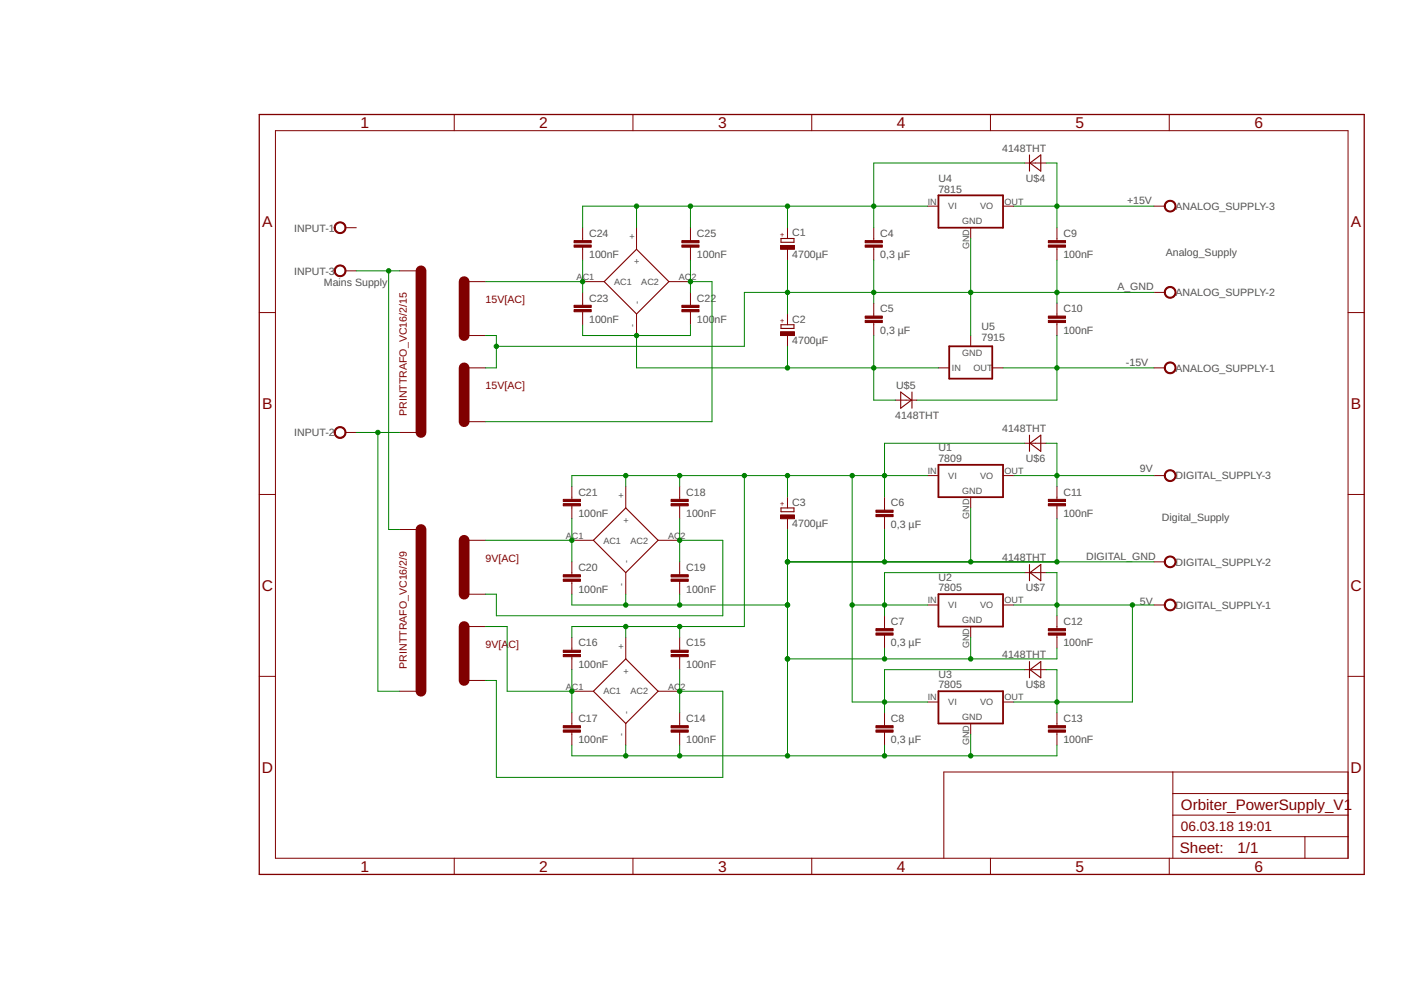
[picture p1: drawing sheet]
<svg xmlns="http://www.w3.org/2000/svg" width="297mm" height="210mm" viewBox="0 0 297 210" stroke-linecap="round" stroke-linejoin="round" font-family="sans-serif">
<g fill="none" stroke="#800000" stroke-width=".21">
<path d="M58.4 27.7h227.4v154.3h-227.4zM96.3 24.3v3.4M134.2 24.3v3.4M172.1 24.3v3.4M210 24.3v3.4M217.2 34.6h4.6M247.9 24.3v3.4M73.3 57.4h2.2M73.3 48.3h2.2M84.7 57.4h4.6M98.4 59.7h4.6M123.5 59.7h4.6"/>
<path d="M123.5 48.3v2.7M123.5 52.4v2.7M135 48.3v4.6M141.8 59.7h4.6M146.4 48.3v2.7M146.4 52.4v2.7M167 48.3v2.3M167 52.9v2.2M185.3 48.3v2.7M185.3 52.4v2.7M196.7 43.7h2.3M205.8 48.3v2.3"/>
<path d="M212.7 43.7h2.2M224.1 48.3v2.7M224.1 52.4v2.7M244.7 43.7h2.3M55 66.3h3.4M98.4 78h4.6M98.4 71.1h4.6M123.5 62v2.7M123.5 66.1v2.8M135 66.6v4.5M146.4 62v2.7M146.4 66.1v2.8"/>
<path d="M167 66.6v2.3M167 71.1v2.3M185.3 64.3v2.7M185.3 68.4v2.7M199 78h2.3M205.8 71.1v2.3M210.4 78h2.3M224.1 64.3v2.7M224.1 68.4v2.7M244.7 78h2.3M244.7 62h2.3M285.8 66.3h3.4"/>
<path d="M73.3 91.7h2.2M84.7 91.7h4.6M98.4 89.4h4.6M189.8 84.8h4.6M217.2 94h4.6M55 104.8h3.4M84.7 112.3h4.6M98.4 114.6h4.6M121.2 114.6h4.6M121.2 103.1v2.8M121.2 107.3v2.7M121.2 119.1v2.8"/>
<path d="M132.7 103.1v4.6M139.5 114.6h4.6M144.1 103.1v2.8M144.1 107.3v2.7M144.1 119.1v2.8M167 105.4v2.3M167 110v2.3M187.5 105.4v2.8M187.5 109.5v2.8M196.7 100.8h2.3M205.8 105.4v2.3M212.7 100.8h2.2"/>
<path d="M224.1 103.1v2.8M224.1 107.3v2.7M244.7 100.8h2.3M244.7 119.1h2.3M285.8 104.8h3.4M98.4 132.8h4.6M98.4 126h4.6M121.2 123.2v2.8M121.2 135.1v2.8M121.2 139.2v2.8M132.7 121.4v4.6M132.7 135.1v4.6"/>
<path d="M144.1 123.2v2.8M144.1 135.1v2.8M144.1 139.2v2.8M187.5 130.6v2.7M187.5 134.7v2.7M196.7 128.3h2.3M205.8 132.8v2.3M212.7 128.3h2.2M217.2 121.4h4.6M224.1 130.6v2.7M224.1 134.7v2.7M244.7 128.3h2.3"/>
<path d="M55 143.4h3.4M84.7 146.6h4.6M98.4 144.3h4.6M121.2 146.6h4.6M121.2 151.1v2.8M121.2 155.2v2.8M132.7 153.4v4.6M139.5 146.6h4.6M144.1 151.1v2.8M144.1 155.2v2.8M187.5 151.1v2.8M187.5 155.2v2.8"/>
<path d="M196.7 148.8h2.3M205.8 153.4v2.3M212.7 148.8h2.2M217.2 142h4.6M224.1 151.1v2.8M224.1 155.2v2.8M285.8 143.4h3.4M248.7 177.4h37.1M248.7 163.7v18.3M248.7 172.8h37.1M248.7 168.3h37.1M276.7 177.4v4.6"/>
<path d="M285.8 163.7h-85.7v18.3M96.3 182v3.4M134.2 182v3.4M172.1 182v3.4M210 182v3.4M247.9 182v3.4"/>
</g>
<path d="M89.3 57.4v34.3M98.4 59.7v11.4M98.4 78v11.4M89.3 112.3v34.3M98.4 114.6v11.4M98.4 132.8v11.5" fill="none" stroke="#800000" stroke-width="2.3"/>
<path d="M55 24.3h234.2v161.1h-234.2z" fill="none" stroke="#800000" stroke-width=".28"/>
<g fill="#800000" stroke="#800000" stroke-width=".21">
<path d="M71.2 47.4a1.26 1.26 0 0 1 2 .3 1.26 1.26 0 0 1-.8 1.8 1.26 1.26 0 0 1-1.6-1.2h.3a1.03 1.03 0 0 1 1.4-1 1.03 1.03 0 0 1 .3 1.7 1.03 1.03 0 0 1-1.7-.4v-.3h-.3z" fill-rule="evenodd"/>
<path d="M71.2 90.8a1.26 1.26 0 0 1 2 .3 1.26 1.26 0 0 1-.8 1.8 1.26 1.26 0 0 1-1.6-1.2h.3a1.03 1.03 0 0 1 1.4-1 1.03 1.03 0 0 1 .3 1.7 1.03 1.03 0 0 1-1.7-.4v-.3h-.3z" fill-rule="evenodd"/>
<path d="M71.2 56.5a1.26 1.26 0 0 1 2 .3 1.26 1.26 0 0 1-.8 1.9 1.26 1.26 0 0 1-1.6-1.3h.3a1.03 1.03 0 0 1 1.4-1 1.03 1.03 0 0 1 .3 1.8 1.03 1.03 0 0 1-1.7-.5v-.3h-.3z" fill-rule="evenodd"/>
<path d="M247.2 77.1a1.25 1.25 0 0 1 2 .3 1.25 1.25 0 0 1-.8 1.8 1.25 1.25 0 0 1-1.6-1.2h.3a1.03 1.03 0 0 1 1.4-1 1.03 1.03 0 0 1 .3 1.7 1.03 1.03 0 0 1-1.7-.4v-.3h-.3z" fill-rule="evenodd"/>
<path d="M247.2 61.1a1.25 1.25 0 0 1 2 .3 1.25 1.25 0 0 1-.8 1.8 1.25 1.25 0 0 1-1.6-1.2h.3a1.03 1.03 0 0 1 1.4-1 1.03 1.03 0 0 1 .3 1.7 1.03 1.03 0 0 1-1.7-.4v-.3h-.3z" fill-rule="evenodd"/>
<path d="M247.2 42.8a1.25 1.25 0 0 1 2 .3 1.25 1.25 0 0 1-.8 1.8 1.25 1.25 0 0 1-1.6-1.2h.3a1.03 1.03 0 0 1 1.4-1 1.03 1.03 0 0 1 .3 1.8 1.03 1.03 0 0 1-1.7-.5v-.3h-.3z" fill-rule="evenodd"/>
<path d="M247.2 127.4a1.25 1.25 0 0 1 2 .2 1.25 1.25 0 0 1-.8 1.9 1.25 1.25 0 0 1-1.6-1.2h.3a1.03 1.03 0 0 1 1.4-1 1.03 1.03 0 0 1 .3 1.7 1.03 1.03 0 0 1-1.7-.5v-.2h-.3z" fill-rule="evenodd"/>
<path d="M247.2 118.2a1.25 1.25 0 0 1 2 .3 1.25 1.25 0 0 1-.8 1.8 1.25 1.25 0 0 1-1.6-1.2h.3a1.03 1.03 0 0 1 1.4-.9 1.03 1.03 0 0 1 .3 1.7 1.03 1.03 0 0 1-1.7-.5v-.3h-.3z" fill-rule="evenodd"/>
<path d="M247.2 99.9a1.25 1.25 0 0 1 2 .3 1.25 1.25 0 0 1-.8 1.8 1.25 1.25 0 0 1-1.6-1.2h.3a1.03 1.03 0 0 1 1.4-.9 1.03 1.03 0 0 1 .3 1.7 1.03 1.03 0 0 1-1.7-.5v-.3h-.3z" fill-rule="evenodd"/>
</g>
<g fill="none" stroke="#800000" stroke-width=".23">
<path d="M218.3 32.9v3.4M218.4 34.6l2.3-1.7v3.4zM128.1 59.7l6.9-6.8 6.8 6.8-6.8 6.9zM165.6 50.6h2.7v.8h-2.7zM165.6 68.9h2.7v.7h-2.7zM191 83.1l2.3 1.7-2.3 1.8zM193.4 83.1v3.5M218.3 92.3v3.4M218.4 94l2.3-1.7v3.4zM125.8 114.6l6.9-6.9 6.8 6.9-6.8 6.8zM165.6 107.7h2.7v.8h-2.7zM218.3 119.7v3.4"/>
<path d="M218.4 121.4l2.3-1.7v3.4zM125.8 146.6l6.9-6.9 6.8 6.9-6.8 6.8zM218.3 140.3v3.4M218.4 142l2.3-1.7v3.4z"/>
</g>
<g fill="#800000" stroke="#800000" stroke-width=".21">
<path d="M165.5 52h2.9v.9h-2.9z"/>
<path d="M165.5 70.3h2.9v.8h-2.9z"/>
<path d="M165.5 109.2h2.9v.8h-2.9z"/>
<path d="M183.4 51.9h3.7v.5h-3.7z"/>
<path d="M183.4 51h3.7v.5h-3.7z"/>
<path d="M183.4 67.9h3.7v.5h-3.7z"/>
<path d="M183.4 67h3.7v.5h-3.7z"/>
<path d="M185.7 109.1h3.7v.4h-3.7z"/>
<path d="M185.7 108.2h3.7v.4h-3.7z"/>
<path d="M185.7 134.2h3.7v.5h-3.7z"/>
<path d="M185.7 133.3h3.7v.5h-3.7z"/>
<path d="M185.7 154.8h3.7v.4h-3.7z"/>
<path d="M185.7 153.9h3.7v.4h-3.7z"/>
<path d="M222.3 51.9h3.6v.5h-3.6z"/>
<path d="M222.3 51h3.6v.5h-3.6z"/>
<path d="M222.3 67.9h3.6v.5h-3.6z"/>
<path d="M222.3 67h3.6v.5h-3.6z"/>
<path d="M222.3 106.8h3.6v.5h-3.6z"/>
<path d="M222.3 105.9h3.6v.4h-3.6z"/>
<path d="M222.3 134.2h3.6v.5h-3.6z"/>
<path d="M222.3 133.3h3.6v.5h-3.6z"/>
<path d="M222.3 154.8h3.6v.4h-3.6z"/>
<path d="M222.3 153.9h3.6v.4h-3.6z"/>
<path d="M142.3 154.8h3.6v.4h-3.6z"/>
<path d="M142.3 153.9h3.6v.4h-3.6z"/>
<path d="M142.3 138.8h3.6v.4h-3.6z"/>
<path d="M142.3 137.9h3.6v.4h-3.6z"/>
<path d="M119.4 138.8h3.7v.4h-3.7z"/>
<path d="M119.4 137.9h3.7v.4h-3.7z"/>
<path d="M119.4 154.8h3.7v.4h-3.7z"/>
<path d="M119.4 153.9h3.7v.4h-3.7z"/>
<path d="M142.3 106.8h3.6v.5h-3.6z"/>
<path d="M142.3 105.9h3.6v.4h-3.6z"/>
<path d="M142.3 122.8h3.6v.5h-3.6z"/>
<path d="M142.3 121.9h3.6v.4h-3.6z"/>
<path d="M119.4 122.8h3.7v.5h-3.7z"/>
<path d="M119.4 121.9h3.7v.4h-3.7z"/>
<path d="M119.4 106.8h3.7v.5h-3.7z"/>
<path d="M119.4 105.9h3.7v.4h-3.7z"/>
<path d="M144.6 65.6h3.6v.5h-3.6z"/>
<path d="M144.6 64.7h3.6v.5h-3.6z"/>
<path d="M121.7 65.6h3.6v.5h-3.6z"/>
<path d="M121.7 64.7h3.6v.5h-3.6z"/>
<path d="M121.7 51.9h3.6v.5h-3.6z"/>
<path d="M121.7 51h3.6v.5h-3.6z"/>
<path d="M144.6 51.9h3.6v.5h-3.6z"/>
<path d="M144.6 51h3.6v.5h-3.6z"/>
</g>
<path d="M199 41.4h13.7v6.9h-13.7zM201.3 73.4h9.1v6.9h-9.1zM199 98.6h13.7v6.8h-13.7zM199 126h13.7v6.8h-13.7zM199 146.6h13.7v6.8h-13.7z" fill="none" stroke="#800000" stroke-width=".38"/>
<g fill="none" stroke="#008000" stroke-width=".21">
<path d="M217.2 34.6h-31.9v13.7M221.8 34.6h2.3v13.7M75.5 57.4h9.2M82.4 57.4v54.9h2.3M103 59.7h20.5M123.5 55.1v6.9M135 43.7v4.6M146.4 59.7h4.6v29.7h-48M146.4 43.7v4.6M146.4 55.1v6.9M167 43.7v4.6M167 55.1v11.5"/>
<path d="M185.3 55.1v9.2M196.7 43.7h-73.2v4.6M205.8 50.6v20.5M214.9 43.7h29.8M224.1 55.1v9.2M103 71.1h2.2v6.9h-2.2M123.5 68.9v2.2h22.9v-2.2M135 71.1v6.9h64M167 73.4v4.6M185.3 71.1v13.7h4.5M212.7 78h32M224.1 71.1v13.7h-29.7"/>
<path d="M244.7 62h-86.9v11.4h-52.6M75.5 91.7h9.2M80.1 91.7v54.9h4.6M217.2 94h-29.7v11.4M221.8 94h2.3v9.1M103 114.6h18.2M121.2 110v9.1M132.7 100.8v2.3M144.1 114.6h9.1v16h-48v-4.6h-2.2M144.1 100.8v2.3M144.1 110v9.1M157.8 100.8v32h-36.6v2.3"/>
<path d="M167 100.8v4.6M167 112.3v48M167 119.1h77.7M180.7 100.8v48h16M187.5 112.3v6.8M196.7 100.8h-75.5v2.3M205.8 107.7v11.4M214.9 100.8h29.8M224.1 110v9.1M103 132.8h4.5v13.8h13.7M121.2 126v2.3h45.8M132.7 126v2.3"/>
<path d="M132.7 132.8v2.3M144.1 126v2.3M144.1 132.8v2.3M180.7 128.3h16M187.5 137.4v2.3M205.8 135.1v4.6M214.9 128.3h29.8M217.2 121.4h-29.7v9.2M221.8 121.4h2.3v9.2M224.1 137.4v2.3h-57.1M240.1 128.3v20.5h-25.2M103 144.3h2.2v20.5h48v-18.2h-9.1"/>
<path d="M121.2 158v2.3h102.9v-2.3M121.2 142v9.1M132.7 158v2.3M144.1 142v9.1M144.1 158v2.3M187.5 158v2.3M205.8 155.7v4.6M217.2 142h-29.7v9.1M221.8 142h2.3v9.1"/>
</g>
<g fill="#008000" stroke="#008000" stroke-width=".21">
<circle cx="82.4" cy="57.4" r=".47"/>
<circle cx="80.1" cy="91.7" r=".47"/>
<circle cx="123.5" cy="59.7" r=".47"/>
<circle cx="105.2" cy="73.4" r=".47"/>
<circle cx="167" cy="62" r=".47"/>
<circle cx="205.8" cy="62" r=".47"/>
<circle cx="185.3" cy="62" r=".47"/>
<circle cx="224.1" cy="62" r=".47"/>
<circle cx="146.4" cy="59.7" r=".47"/>
<circle cx="144.1" cy="114.6" r=".47"/>
<circle cx="121.2" cy="114.6" r=".47"/>
<circle cx="121.2" cy="146.6" r=".47"/>
<circle cx="144.1" cy="146.6" r=".47"/>
<circle cx="167" cy="78" r=".47"/>
<circle cx="185.3" cy="78" r=".47"/>
<circle cx="135" cy="71.1" r=".47"/>
<circle cx="167" cy="43.7" r=".47"/>
<circle cx="185.3" cy="43.7" r=".47"/>
<circle cx="146.4" cy="43.7" r=".47"/>
<circle cx="135" cy="43.7" r=".47"/>
<circle cx="167" cy="100.8" r=".47"/>
<circle cx="157.8" cy="100.8" r=".47"/>
<circle cx="180.7" cy="100.8" r=".47"/>
<circle cx="180.7" cy="128.3" r=".47"/>
<circle cx="187.5" cy="100.8" r=".47"/>
<circle cx="187.5" cy="128.3" r=".47"/>
<circle cx="187.5" cy="148.8" r=".47"/>
<circle cx="144.1" cy="132.8" r=".47"/>
<circle cx="132.7" cy="132.8" r=".47"/>
<circle cx="144.1" cy="100.8" r=".47"/>
<circle cx="132.7" cy="100.8" r=".47"/>
<circle cx="167" cy="128.3" r=".47"/>
<circle cx="167" cy="160.3" r=".47"/>
<circle cx="167" cy="119.1" r=".47"/>
<circle cx="187.5" cy="119.1" r=".47"/>
<circle cx="187.5" cy="160.3" r=".47"/>
<circle cx="187.5" cy="139.7" r=".47"/>
<circle cx="167" cy="139.7" r=".47"/>
<circle cx="205.8" cy="119.1" r=".47"/>
<circle cx="205.8" cy="139.7" r=".47"/>
<circle cx="205.8" cy="160.3" r=".47"/>
<circle cx="224.1" cy="119.1" r=".47"/>
<circle cx="132.7" cy="160.3" r=".47"/>
<circle cx="144.1" cy="160.3" r=".47"/>
<circle cx="132.7" cy="128.3" r=".47"/>
<circle cx="144.1" cy="128.3" r=".47"/>
<circle cx="224.1" cy="43.7" r=".47"/>
<circle cx="224.1" cy="78" r=".47"/>
<circle cx="224.1" cy="100.8" r=".47"/>
<circle cx="224.1" cy="148.8" r=".47"/>
<circle cx="224.1" cy="128.3" r=".47"/>
<circle cx="240.1" cy="128.3" r=".47"/>
</g>
<g font-size="3.3" fill="#800000">
<text x="76.4" y="27.2">1</text>
<text x="114.3" y="27.2">2</text>
<text x="152.2" y="27.2">3</text>
<text x="190.1" y="27.2">4</text>
<text x="228" y="27.2">5</text>
<text x="265.9" y="27.2">6</text>
<text x="55.6" y="48.2">A</text>
<text x="286.4" y="48.2">A</text>
<text x="55.6" y="86.7">B</text>
<text x="286.4" y="86.7">B</text>
<text x="55.5" y="125.3">C</text>
<text x="286.3" y="125.3">C</text>
<text x="55.5" y="163.9">D</text>
<text x="286.3" y="163.9">D</text>
<text x="76.4" y="184.8">1</text>
<text x="114.3" y="184.8">2</text>
<text x="152.2" y="184.8">3</text>
<text x="190.1" y="184.8">4</text>
<text x="228" y="184.8">5</text>
<text x="265.9" y="184.8">6</text>
</g>
<g font-size="3.2" fill="#800000">
<text x="250.4" y="171.7">Orbiter_PowerSupply_V1</text>
<text x="250.2" y="180.9">Sheet:</text>
<text x="262.4" y="180.8">1/1</text>
</g>
<g font-size="2.9" fill="#800000">
<text x="250.4" y="176.3">06.03.18</text>
<text x="262.5" y="176.3">19:01</text>
</g>
<g font-size="2.2" fill="#505050">
<text x="212.5" y="32.1">4148THT</text>
<text x="199" y="40.9">7815</text>
<text x="199" y="38.6">U4</text>
<text x="217.5" y="38.6">U$4</text>
<text x="239" y="43.3">+15V</text>
<text x="249.2" y="44.5">ANALOG_SUPPLY-3</text>
<text x="62.4" y="49.1">INPUT-1</text>
<text x="124.9" y="50.2">C24</text>
<text x="147.8" y="50.2">C25</text>
<text x="168" y="50.1">C1</text>
<text x="186.6" y="50.2">C4</text>
<text x="225.5" y="50.2">C9</text>
<text x="62.4" y="58.2">INPUT-3</text>
<text x="124.9" y="54.8">100nF</text>
<text x="147.8" y="54.8">100nF</text>
<text x="168" y="54.7">4700µF</text>
<text x="186.6" y="54.8">0,3 µF</text>
<text x="225.5" y="54.8">100nF</text>
<text x="247.2" y="54.3">Analog_Supply</text>
<text x="68.7" y="60.7">Mains Supply</text>
<text x="124.9" y="63.9">C23</text>
<text x="147.8" y="63.9">C22</text>
<text x="236.9" y="61.5">A_GND</text>
<text x="249.2" y="62.8">ANALOG_SUPPLY-2</text>
<text x="124.9" y="68.5">100nF</text>
<text x="147.8" y="68.5">100</text>
<text x="151.5" y="68.5">nF</text>
<text x="168" y="68.4">C2</text>
<text x="186.6" y="70.8">0,3 µF</text>
<text x="186.6" y="66.2">C5</text>
<text x="208.1" y="70">U5</text>
<text x="225.5" y="70.8">100nF</text>
<text x="225.5" y="66.2">C10</text>
<text x="168" y="73">4700µF</text>
<text x="208.1" y="72.3">7915</text>
<text x="238.7" y="77.5">-15V</text>
<text x="190" y="82.5">U$5</text>
<text x="249.2" y="78.8">ANALOG_SUPPLY-1</text>
<text x="189.8" y="88.9">4148THT</text>
<text x="62.4" y="92.5">INPUT-2</text>
<text x="199" y="95.7">U1</text>
<text x="212.5" y="91.6">4148THT</text>
<text x="199" y="98">7809</text>
<text x="217.5" y="98">U$6</text>
<text x="241.7" y="100.2">9V</text>
<text x="249.2" y="101.6">DIGITAL_SUPPLY-3</text>
<text x="122.6" y="105.1">C21</text>
<text x="145.5" y="105.1">C18</text>
<text x="168" y="107.3">C3</text>
<text x="188.9" y="107.4">C6</text>
<text x="225.5" y="105.1">C11</text>
<text x="122.6" y="109.6">100nF</text>
<text x="145.5" y="109.6">100nF</text>
<text x="168" y="111.8">4700µF</text>
<text x="188.9" y="111.9">0,3 µF</text>
<text x="225.5" y="109.6">100nF</text>
<text x="246.3" y="110.6">Digital_Supply</text>
<text x="212.5" y="119">4148THT</text>
<text x="230.3" y="118.7">DIGITAL_GND</text>
<text x="249.2" y="119.9">DIGITAL_SUPPLY-2</text>
<text x="122.6" y="125.6">100nF</text>
<text x="122.6" y="121.1">C20</text>
<text x="145.5" y="125.6">100nF</text>
<text x="145.5" y="121.1">C19</text>
<text x="199" y="125.4">7805</text>
<text x="199" y="123.1">U2</text>
<text x="217.5" y="125.4">U$7</text>
<text x="241.7" y="128.3">5V</text>
<text x="249.2" y="129.1">DIGITAL_SUPPLY-1</text>
<text x="122.6" y="137.1">C16</text>
<text x="145.5" y="137.1">C15</text>
<text x="188.9" y="137.1">0,3 µF</text>
<text x="188.9" y="132.5">C7</text>
<text x="225.5" y="137.1">100nF</text>
<text x="225.5" y="132.5">C12</text>
<text x="122.6" y="141.6">100nF</text>
<text x="145.5" y="141.6">100nF</text>
<text x="199" y="143.7">U3</text>
<text x="212.5" y="139.5">4148THT</text>
<text x="199" y="146">7805</text>
<text x="217.5" y="146">U$8</text>
<text x="122.6" y="153.1">C17</text>
<text x="145.5" y="153.1">C14</text>
<text x="188.9" y="153.1">C8</text>
<text x="225.5" y="153.1">C13</text>
<text x="122.6" y="157.6">100nF</text>
<text x="145.5" y="157.6">100nF</text>
<text x="188.9" y="157.6">0,3 µF</text>
<text x="225.5" y="157.6">100nF</text>
</g>
<g font-size="2.2" fill="#800000">
<text x="103" y="64.3">15V[AC]</text>
<text x="103" y="82.6">15V[AC]</text>
<text x="86.3" y="88.2" transform="rotate(-90 86.3 88.2)">PRINTTRAFO_VC16/2/15</text>
<text x="103" y="119.1">9V[AC]</text>
<text x="103" y="137.4">9V[A</text>
<text x="107.8" y="137.4">C]</text>
<text x="86.3" y="141.8" transform="rotate(-90 86.3 141.8)">PRINTTRAFO_VC16/2/9</text>
</g>
<g font-size="1.9" fill="#505050">
<text x="196.7" y="43.4">IN</text>
<text x="201.1" y="44.4">VI</text>
<text x="204" y="47.6">GND</text>
<text x="207.8" y="44.4">VO</text>
<text x="213" y="43.4">OUT</text>
<text x="134.6" y="50.7" transform="rotate(-90 134.6 50.7)">+</text>
<text x="205.5" y="52.9" transform="rotate(-90 205.5 52.9)">GND</text>
<text x="122.3" y="59.4">A</text>
<text x="123.5" y="59.4">C1</text>
<text x="135.7" y="56.1" transform="rotate(-90 135.7 56.1)">+</text>
<text x="143.9" y="59.4">AC</text>
<text x="146.6" y="59.4">2</text>
<text x="130.2" y="60.4">AC1</text>
<text x="135.6" y="64.5" transform="rotate(-90 135.6 64.5)">-</text>
<text x="136" y="60.4">AC2</text>
<text x="134.6" y="69.3" transform="rotate(-90 134.6 69.3)">-</text>
<text x="204" y="75.5">GND</text>
<text x="201.8" y="78.6">IN</text>
<text x="206.4" y="78.6">OUT</text>
<text x="196.7" y="100.5">IN</text>
<text x="201.1" y="101.5">VI</text>
<text x="207.8" y="101.5">VO</text>
<text x="213" y="100.5">OUT</text>
<text x="132.4" y="105.6" transform="rotate(-90 132.4 105.6)">+</text>
<text x="204" y="104.7">GND</text>
<text x="133.4" y="110.9" transform="rotate(-90 133.4 110.9)">+</text>
<text x="205.5" y="110" transform="rotate(-90 205.5 110)">GND</text>
<text x="120" y="114.2">A</text>
<text x="121.3" y="114.2">C1</text>
<text x="127.9" y="115.2">AC1</text>
<text x="133.4" y="119.3" transform="rotate(-90 133.4 119.3)">-</text>
<text x="133.7" y="115.2">AC2</text>
<text x="141.6" y="114.2">AC</text>
<text x="144.3" y="114.2">2</text>
<text x="132.4" y="124.1" transform="rotate(-90 132.4 124.1)">-</text>
<text x="196.7" y="127.9">IN</text>
<text x="201.1" y="129">VI</text>
<text x="207.8" y="129">VO</text>
<text x="213" y="127.9">OUT</text>
<text x="132.4" y="137.6" transform="rotate(-90 132.4 137.6)">+</text>
<text x="204" y="132.2">GND</text>
<text x="205.5" y="137.4" transform="rotate(-90 205.5 137.4)">GND</text>
<text x="133.4" y="142.9" transform="rotate(-90 133.4 142.9)">+</text>
<text x="120" y="146.2">A</text>
<text x="121.3" y="146.2">C1</text>
<text x="127.9" y="147.2">AC1</text>
<text x="133.7" y="147.2">AC2</text>
<text x="141.6" y="146.2">AC</text>
<text x="144.3" y="146.2">2</text>
<text x="196.7" y="148.5">IN</text>
<text x="201.1" y="149.5">VI</text>
<text x="207.8" y="149.5">VO</text>
<text x="213" y="148.5">OUT</text>
<text x="133.4" y="151.3" transform="rotate(-90 133.4 151.3)">-</text>
<text x="204" y="152.7">GND</text>
<text x="132.4" y="156.1" transform="rotate(-90 132.4 156.1)">-</text>
<text x="205.5" y="158" transform="rotate(-90 205.5 158)">GND</text>
</g>
<g font-size="1.6" fill="#800000">
<text x="166.4" y="50.2" transform="rotate(-90 166.4 50.2)">+</text>
<text x="166.4" y="68.5" transform="rotate(-90 166.4 68.5)">+</text>
<text x="166.4" y="107.3" transform="rotate(-90 166.4 107.3)">+</text>
</g>
</svg>
